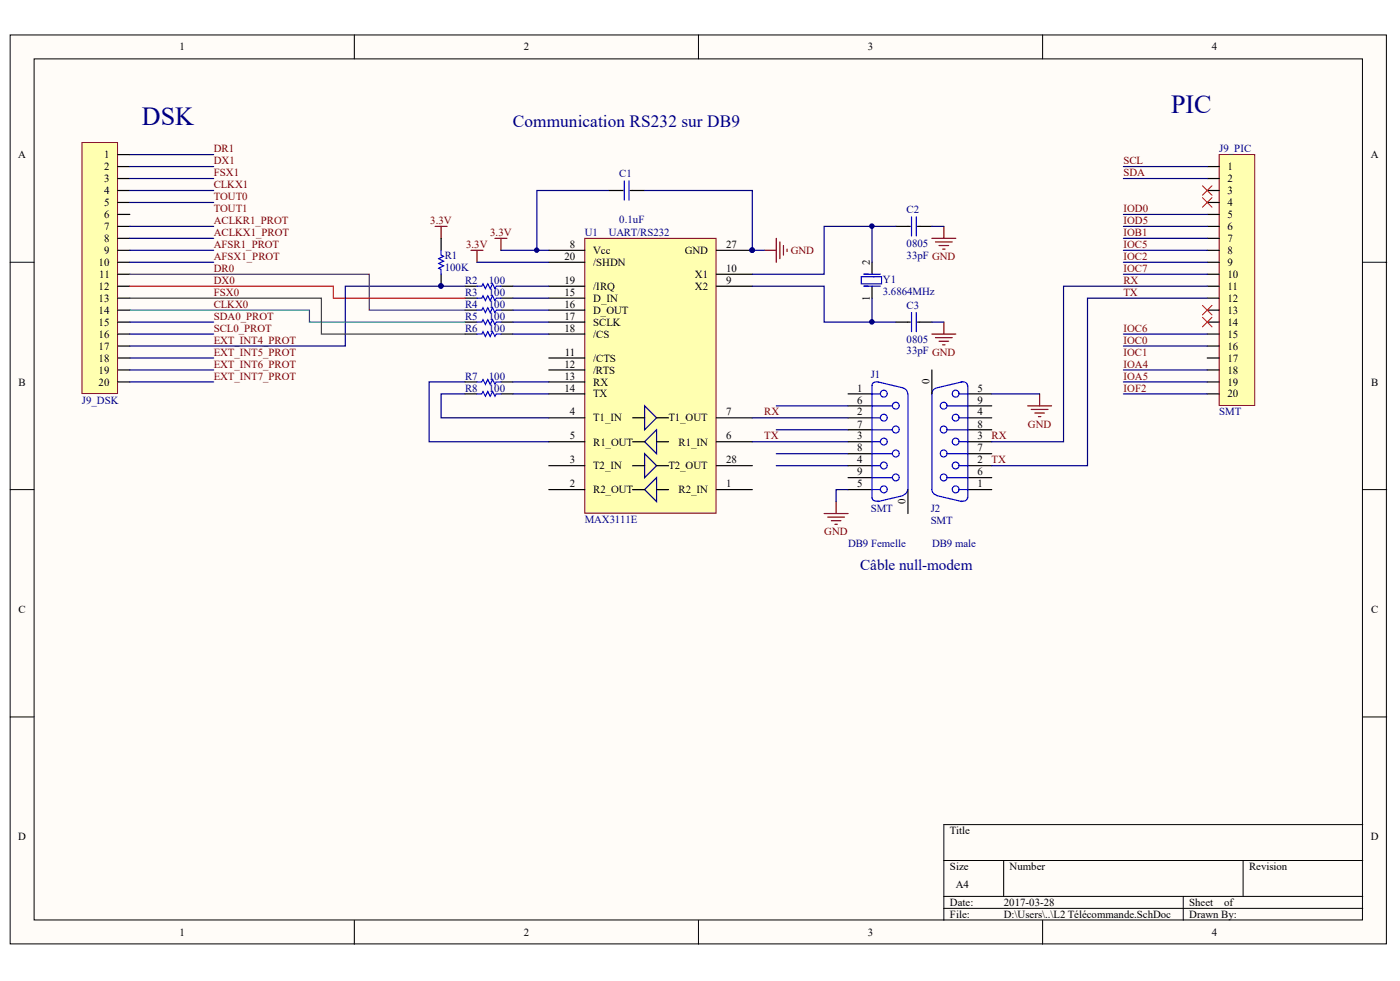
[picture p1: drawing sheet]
<svg xmlns="http://www.w3.org/2000/svg" width="291mm" height="204mm" viewBox="0 0 291 204" stroke-linecap="round" stroke-linejoin="round" font-family="sans-serif">
<g fill="#fffcf8" stroke="#000" stroke-width=".21">
<path d="M2.1 7.3h286.1v188.9h-286.1z"/>
<path d="M7.1 12.2h276.1v179h-276.1z"/>
</g>
<g fill="none" stroke="#000" stroke-width=".21">
<path d="M73.7 7.3v4.9M145.2 7.3v4.9M216.7 7.3v4.9M2.1 54.5h5M283.3 54.5h5M2.1 101.8h5M283.3 101.8h5M2.1 149h5M283.3 149h5M196.2 178.9h87.1M208.7 178.9v7.4M258.4 178.9v7.4"/>
<path d="M283.3 171.4h-87.1v19.9M73.7 191.3v5M145.2 191.3v5M196.2 186.3h87.1M196.2 188.8h87.1M216.7 191.3v5M246 186.3v5"/>
</g>
<path d="M17 29.6h7.4v52.2h-7.4z" fill="#ffffb0" stroke="#800000" stroke-width=".21"/>
<g fill="none" stroke="#000" stroke-width=".25">
<path d="M24.5 32.1h2.5M24.5 34.6h2.5M24.5 37.1h2.5M24.5 39.6h2.5M126.5 39.6h3M131 39.6h3M24.5 42.1h2.5M24.5 44.6h2.5M24.5 47.1h2.5M24.5 49.5h2.5M24.5 52h2.5M24.5 54.5h2.5"/>
<path d="M24.5 57h2.5M24.5 59.5h2.5M91.7 49.5v2.5M91.7 57v2.5M96.7 59.5h2.5M104.1 59.5h2.5M24.5 62h2.5M24.5 64.5h2.5M24.5 67h2.5M24.5 69.4h2.5M24.5 71.9h2.5M24.5 74.4h2.5"/>
<path d="M24.5 76.9h2.5M24.5 79.4h2.5M96.7 62h2.5M96.7 64.5h2.5M96.7 67h2.5M96.7 69.4h2.5M96.7 79.4h2.5M104.1 62h2.5M104.1 64.5h2.5M104.1 67h2.5M104.1 69.4h2.5M104.1 79.4h2.5"/>
<path d="M96.7 81.9h2.5M104.1 81.9h2.5"/>
</g>
<g fill="none" stroke="#000080" stroke-width=".25">
<path d="M27 32.1h17.4M27 34.6h17.4M27 37.1h17.4M27 39.6h17.4M27 47.1h17.4M27 49.5h17.4M27 54.5h17.4M27 52h17.4M27 42.1h17.4M27 76.9h17.4M27 79.4h17.4M27 74.4h17.4"/>
<path d="M27 67h17.4M27 69.4h17.4"/>
</g>
<g fill="none" stroke="#800000" stroke-width=".25">
<path d="M90.5 47.1h2.4M91.7 47.1v2.4M97.9 52h2.5M99.2 52v2.5M102.9 49.5h2.5M104.1 49.5v2.5M158.9 52h2.5M161.4 49.5v5M162.1 50.3v3.5M162.9 51v2M163.6 51.8v.5M193.7 49.5h5"/>
<path d="M194.5 50.3h3.5M195.2 51h2M196 51.8h.5M196.2 47.1v2.4M193.7 69.4h5M194.5 70.2h3.5M195.2 70.9h2M196 71.7h.5M196.2 67v2.4"/>
</g>
<path d="M129.8 37.6v4M130.8 37.6v4M91.7 52v1l.5 .3-1 .5 1 .5-1 .5 1 .5-1 .5 .5 .2v1M99.2 59.5h1l.2-.5 .5 1 .5-1 .5 1 .5-1 .5 1 .2-.5h1M99.2 62h1l.2-.5 .5 1 .5-1 .5 1 .5-1 .5 1 .2-.5h1M99.2 64.5h1l.2-.5 .5 1 .5-1 .5 1 .5-1 .5 1 .2-.5h1M99.2 67h1l.2-.5 .5 .9 .5-.9 .5 .9 .5-.9 .5 .9 .2-.4h1M99.2 69.4h1l.2-.5 .5 1 .5-1 .5 1 .5-1 .5 1 .2-.5h1M99.2 79.4h1l.2-.5 .5 1 .5-1 .5 1 .5-1 .5 1 .2-.5h1M99.2 81.9h1l.2-.5 .5 1 .5-1 .5 1 .5-1 .5 1 .2-.5h1" fill="none" stroke="#00f" stroke-width=".25"/>
<circle cx="91.7" cy="59.4" r=".47" fill="#000080" stroke="#000080" stroke-width=".21"/>
<path d="M121.6 49.5h27.3v57.2h-27.3z" fill="#ffffb0" stroke="#800000" stroke-width=".21"/>
<g fill="none" stroke="#000" stroke-width=".25">
<path d="M114.1 59.5h7.5M114.1 54.5h7.5M114.1 52h7.5M148.9 59.5h7.5M148.9 52h7.5M148.9 57h7.5M114.1 62h7.5M114.1 64.5h7.5M114.1 67h7.5M114.1 69.4h7.5M114.1 74.4h7.5M114.1 76.9h7.5"/>
<path d="M114.1 79.4h7.5M114.1 96.8h7.5M114.1 86.8h7.5M114.1 91.8h7.5M114.1 81.9h7.5M148.9 96.8h7.5M148.9 86.8h7.5M148.9 91.8h7.5M114.1 101.8h7.5M148.9 101.8h7.5"/>
</g>
<circle cx="156.4" cy="52" r=".46" fill="#000080" stroke="#000080" stroke-width=".21"/>
<path d="M134 84.4l2.5 2.4-2.5 2.5z" fill="#ffffb0" stroke="#000080" stroke-width=".25"/>
<path d="M131.5 86.8h2.5M136.5 86.8h2.5" fill="none" stroke="#000" stroke-width=".25"/>
<path d="M134 91.8l2.5-2.5v5z" fill="#ffffb0" stroke="#000080" stroke-width=".25"/>
<path d="M131.5 91.8h2.5M136.5 91.8h2.5" fill="none" stroke="#000" stroke-width=".25"/>
<path d="M134 94.3l2.5 2.5-2.5 2.5z" fill="#ffffb0" stroke="#000080" stroke-width=".25"/>
<path d="M131.5 96.8h2.5M136.5 96.8h2.5" fill="none" stroke="#000" stroke-width=".25"/>
<path d="M134 101.8l2.5-2.5v5z" fill="#ffffb0" stroke="#000080" stroke-width=".25"/>
<path d="M181.3 54.5v2.5M181.3 59.5v2.5M186.3 47.1h2.9M190.7 47.1h3M186.3 67h2.9M190.7 67h3M131.5 101.8h2.5M136.5 101.8h2.5" fill="none" stroke="#000" stroke-width=".25"/>
<g fill="#000080" stroke="#000080" stroke-width=".21">
<circle cx="156.4" cy="52" r=".46"/>
<circle cx="111.6" cy="52" r=".46"/>
<circle cx="181.2" cy="47" r=".47"/>
<circle cx="181.2" cy="66.9" r=".47"/>
</g>
<path d="M180.5 59.5h-1h3.5M180.5 57h-1h3.5M181.5 57.5h1.8v1.5h-4.3v-1.5h2.8M189.5 45.1v3.9M190.5 45.1v3.9M189.5 65v3.9M190.5 65v3.9" fill="none" stroke="#00f" stroke-width=".25"/>
<g fill="none" stroke="#000080" stroke-width=".25">
<path d="M126.5 39.6h-14.9v12.4M134 39.6h22.4v12.4h2.5M99.2 54.5h14.9M104.1 52h10M106.6 59.5h7.5M181.3 47.1v7.4M193.7 47.1h2.5M96.7 79.4h-7.5v12.4h24.9M106.6 67h7.5M106.6 62h7.5M106.6 64.5h7.5M106.6 69.4h7.5"/>
<path d="M106.6 79.4h7.5M181.3 62v5M193.7 67h2.5M96.7 81.9h-5v4.9h22.4M106.6 81.9h7.5"/>
</g>
<path d="M253.4 32.1h7.4v52.2h-7.4z" fill="#ffffb0" stroke="#800000" stroke-width=".21"/>
<g fill="none" stroke="#000" stroke-width=".25">
<path d="M251 34.6h2.4M251 37.1h2.4M251 39.6h2.4M251 42.1h2.4M251 44.6h2.4M251 47.1h2.4M251 49.5h2.4M251 52h2.4M251 54.5h2.4M251 57h2.4M251 59.5h2.4M193.7 76.9v5"/>
<path d="M251 62h2.4M251 64.5h2.4M251 67h2.4M251 69.4h2.4M251 71.9h2.4M251 74.4h2.4M251 76.9h2.4M251 79.4h2.4M176.3 81.9h5M176.3 86.8h5M176.3 91.8h5M176.3 96.8h5"/>
<path d="M176.3 84.4h5M176.3 89.3h5M176.3 94.3h5M176.3 99.3h5M201.2 81.9h5M201.2 86.8h5M201.2 91.8h5M201.2 96.8h5M201.2 84.4h5M201.2 89.3h5M201.2 94.3h5M201.2 99.3h5"/>
<path d="M251 81.9h2.4M176.3 101.8h5M188.7 101.8v4.9M201.2 101.8h5"/>
</g>
<g fill="none" stroke="#000080" stroke-width=".25">
<path d="M233.5 37.1h17.5M233.5 34.6h17.5M96.7 59.5h-24.9v12.4h-44.8M156.4 59.5h14.9v7.5h15M186.3 47.1h-15v9.9h-14.9M233.5 57h17.5M233.5 54.5h17.5M233.5 52h17.5M233.5 49.5h17.5M233.5 47.1h17.5M233.5 44.6h17.5M251 59.5h-29.9v32.3h-14.9"/>
<path d="M233.5 79.4h17.5M233.5 76.9h17.5M233.5 71.9h17.5M233.5 69.4h17.5M251 62h-24.9v34.8h-19.9M156.4 86.8h19.9M156.4 91.8h19.9M161.4 96.8h14.9M161.4 84.4h14.9M161.4 89.3h14.9M161.4 94.3h14.9M206.2 81.9h9.9"/>
<path d="M233.5 81.9h17.5M176.3 101.8h-2.5v2.5"/>
</g>
<path d="M250 38.6l2 2M252 38.6l-2 2M250 41.1l2 2M252 41.1l-2 2M250 66l2 1.9M250 63.5l2 2M252 66l-2 1.9M252 63.5l-2 2" fill="none" stroke="#f00" stroke-width=".21"/>
<path d="M27 59.5h42.3v2.5h27.4" fill="none" stroke="#f00" stroke-width=".25"/>
<path d="M27 57h49.8v7.5h19.9" fill="none" stroke="#800080" stroke-width=".25"/>
<path d="M27 64.5h37.3v2.5h32.4" fill="none" stroke="#008080" stroke-width=".25"/>
<path d="M27 62h39.8v7.4h29.9" fill="none" stroke="#323543" stroke-width=".25"/>
<path d="M213.6 84.4h5M214.4 85.1h3.5M215.1 85.9h2M215.9 86.6h.5M216.1 81.9v2.5M171.3 106.7h5M172.1 107.5h3.5M172.8 108.2h2M173.6 109h.5M173.8 104.3v2.4" fill="none" stroke="#800000" stroke-width=".25"/>
<g fill="none" stroke="#00f" stroke-width=".25">
<path d="M182.5 79.4l5.3 1.2M182.7 79.4a.91 .91 0 0 0-1.4 .8M199.8 79.4h.3a.87 .87 0 0 1 1 .8M199.9 79.4l-5.2 1.2M181.3 86.8h1.7M181.3 81.9h1.7M181.3 91.8h1.7M181.3 84.4h4.2M181.3 96.8h1.7M181.3 89.3h4.2M181.3 94.3h4.2M181.3 99.3h4.2"/>
<path d="M181.3 80.1v23.4M187.8 80.7a1.21 1.21 0 0 1 .9 1.2M188.7 81.9v19.9M194.6 80.7a1.21 1.21 0 0 0-.9 1.2v19.9a1.22 1.22 0 0 0 1 1.1M197 84.4h4.2M197 89.3h4.2M197 94.3h4.2M197 99.3h4.2M199.4 86.8h1.8M199.4 81.9h1.8M199.4 91.8h1.8M199.4 96.8h1.8"/>
<path d="M201.2 80.1v23.4M181.3 101.8h1.7M181.3 103.4a.97 .97 0 0 0 1.3 .7M187.8 103l-5.3 1.3M188.7 101.8a1.22 1.22 0 0 1-.9 1.1M194.7 103l5.2 1.3M199.4 101.8h1.8M201.1 103.4v.2a.94 .94 0 0 1-1.2 .5"/>
<circle cx="183.7" cy="81.8" r=".71"/>
<circle cx="183.7" cy="86.8" r=".71"/>
<circle cx="183.7" cy="91.8" r=".71"/>
<circle cx="183.7" cy="96.8" r=".71"/>
<circle cx="186.2" cy="94.3" r=".71"/>
<circle cx="186.2" cy="89.3" r=".71"/>
<circle cx="186.2" cy="84.3" r=".71"/>
<circle cx="186.2" cy="99.2" r=".71"/>
<circle cx="196.2" cy="94.3" r=".71"/>
<circle cx="196.2" cy="89.3" r=".71"/>
<circle cx="196.2" cy="84.3" r=".71"/>
<circle cx="196.2" cy="99.2" r=".71"/>
<circle cx="198.7" cy="81.8" r=".71"/>
<circle cx="198.7" cy="86.8" r=".71"/>
<circle cx="198.7" cy="91.8" r=".71"/>
<circle cx="198.7" cy="96.8" r=".71"/>
<circle cx="183.7" cy="101.7" r=".71"/>
<circle cx="198.7" cy="101.7" r=".71"/>
</g>
<g font-size="5.4" fill="#000080">
<text x="243.5" y="23.5">PIC</text>
<text x="29.5" y="26">DSK</text>
</g>
<text font-size="3.6" fill="#000080" x="106.6" y="26.4">Communication RS232 sur DB9</text>
<text font-size="3.2" fill="#000080" x="178.8" y="118.5">Câble null-modem</text>
<g font-size="2.3">
<text x="37.3" y="10.5">1</text>
<text x="108.9" y="10.5">2</text>
<text x="180.4" y="10.5">3</text>
<text x="251.9" y="10.5">4</text>
<text x="3.8" y="32.9">A</text>
<text x="21.6" y="32.9">1</text>
<text x="21.6" y="35.4">2</text>
<text x="255.2" y="35.4">1</text>
<text x="285" y="32.9">A</text>
<text x="21.6" y="37.9">3</text>
<text x="21.6" y="40.4">4</text>
<text x="255.2" y="37.9">2</text>
<text x="255.2" y="40.4">3</text>
<text x="21.6" y="42.9">5</text>
<text x="21.6" y="45.3">6</text>
<text x="21.6" y="47.8">7</text>
<text x="255.2" y="42.9">4</text>
<text x="255.2" y="45.3">5</text>
<text x="255.2" y="47.8">6</text>
<text x="21.6" y="50.3">8</text>
<text x="21.6" y="52.8">9</text>
<text x="118.5" y="51.6">8</text>
<text x="123.3" y="52.8">Vcc</text>
<text x="142.3" y="52.8">GND</text>
<text x="150.9" y="51.6">27</text>
<text x="255.2" y="50.3">7</text>
<text x="255.2" y="52.8">8</text>
<text x="20.5" y="55.3">10</text>
<text x="20.6" y="57.8">11</text>
<text x="117.3" y="59">19</text>
<text x="117.3" y="54">20</text>
<text x="123.3" y="55.3">/SHDN</text>
<text x="144.5" y="57.8">X1</text>
<text x="150.9" y="59">9</text>
<text x="150.9" y="56.5">10</text>
<text x="180.8" y="55" transform="rotate(-90 180.8 55)">2</text>
<text x="255.2" y="55.3">9</text>
<text x="255.2" y="57.8">10</text>
<text x="20.5" y="60.2">12</text>
<text x="20.5" y="62.8">13</text>
<text x="20.5" y="65.2">14</text>
<text x="117.3" y="61.5">15</text>
<text x="117.3" y="64">16</text>
<text x="123.3" y="62.8">D_IN</text>
<text x="123.3" y="65.2">D_OUT</text>
<text x="123.3" y="60.2">/IRQ</text>
<text x="144.5" y="60.2">X2</text>
<text x="180.8" y="62.6" transform="rotate(-90 180.8 62.6)">1</text>
<text x="255.2" y="60.2">11</text>
<text x="255.2" y="62.8">12</text>
<text x="255.2" y="65.2">13</text>
<text x="20.5" y="67.7">15</text>
<text x="20.5" y="70.2">16</text>
<text x="117.3" y="66.5">17</text>
<text x="117.3" y="69">18</text>
<text x="123.3" y="67.7">SCLK</text>
<text x="123.3" y="70.2">/CS</text>
<text x="255.2" y="67.7">14</text>
<text x="255.2" y="70.2">15</text>
<text x="20.5" y="72.7">17</text>
<text x="20.5" y="75.2">18</text>
<text x="20.5" y="77.7">19</text>
<text x="117.3" y="76.4">12</text>
<text x="117.4" y="74">11</text>
<text x="123.3" y="75.2">/CTS</text>
<text x="123.3" y="77.7">/RTS</text>
<text x="255.2" y="72.7">16</text>
<text x="255.2" y="75.2">17</text>
<text x="255.2" y="77.7">18</text>
<text x="3.9" y="80.1">B</text>
<text x="20.5" y="80.1">20</text>
<text x="117.3" y="78.9">13</text>
<text x="117.3" y="81.4">14</text>
<text x="123.3" y="80.1">RX</text>
<text x="123.3" y="82.6">TX</text>
<text x="178.2" y="81.4">1</text>
<text x="178.2" y="83.9">6</text>
<text x="193.3" y="79.9" transform="rotate(-90 193.3 79.9)">0</text>
<text x="203.2" y="81.4">5</text>
<text x="203.2" y="83.9">9</text>
<text x="255.2" y="80.1">19</text>
<text x="255.2" y="82.6">20</text>
<text x="285" y="80.1">B</text>
<text x="118.5" y="86.3">4</text>
<text x="123.3" y="87.6">T1_IN</text>
<text x="139" y="87.6">T1_OUT</text>
<text x="150.9" y="86.3">7</text>
<text x="178.2" y="86.3">2</text>
<text x="178.2" y="88.9">7</text>
<text x="203.2" y="86.3">4</text>
<text x="203.2" y="88.9">8</text>
<text x="118.5" y="91.3">5</text>
<text x="123.3" y="92.6">R1_OUT</text>
<text x="141.1" y="92.6">R1_IN</text>
<text x="150.9" y="91.3">6</text>
<text x="178.2" y="91.3">3</text>
<text x="178.2" y="93.8">8</text>
<text x="203.2" y="91.3">3</text>
<text x="203.2" y="93.8">7</text>
<text x="118.5" y="101.3">2</text>
<text x="118.5" y="96.3">3</text>
<text x="123.3" y="97.5">T2_IN</text>
<text x="139" y="97.5">T2_OUT</text>
<text x="150.9" y="96.3">28</text>
<text x="150.9" y="101.3">1</text>
<text x="178.2" y="96.3">4</text>
<text x="178.2" y="101.3">5</text>
<text x="178.2" y="98.8">9</text>
<text x="203.2" y="101.3">1</text>
<text x="203.2" y="96.3">2</text>
<text x="203.2" y="98.8">6</text>
<text x="123.3" y="102.5">R2_OUT</text>
<text x="141.1" y="102.5">R2_IN</text>
<text x="188.3" y="104.9" transform="rotate(-90 188.3 104.9)">0</text>
<text x="3.9" y="127.4">C</text>
<text x="285" y="127.4">C</text>
<text x="197.5" y="173.4">Title</text>
<text x="3.8" y="174.7">D</text>
<text x="285" y="174.7">D</text>
<text x="197.5" y="180.9">Size</text>
<text x="198.7" y="184.6">A4</text>
<text x="209.9" y="180.9">Number</text>
<text x="259.7" y="180.9">Revision</text>
<text x="197.5" y="188.3">Date:</text>
<text x="197.5" y="190.8">File:</text>
<text x="208.7" y="188.3">2017-03-28</text>
<text x="208.7" y="190.8">D:\Users\..\L2 Télécommande.SchDoc</text>
<text x="247.2" y="188.3">Sheet</text>
<text x="247.2" y="190.8">Drawn By:</text>
<text x="254.5" y="188.3">of</text>
<text x="37.3" y="194.5">1</text>
<text x="108.9" y="194.5">2</text>
<text x="180.4" y="194.5">3</text>
<text x="251.9" y="194.5">4</text>
</g>
<g font-size="2.3" fill="#800000">
<text x="44.4" y="31.7">DR1</text>
<text x="44.4" y="34.1">DX1</text>
<text x="233.6" y="34.1">SCL</text>
<text x="44.4" y="41.6">TOUT0</text>
<text x="44.4" y="39.1">CLKX1</text>
<text x="44.4" y="36.7">FSX1</text>
<text x="233.6" y="36.7">SDA</text>
<text x="44.4" y="44.1">TOUT1</text>
<text x="44.4" y="46.6">ACLKR1_PROT</text>
<text x="89.4" y="46.6">3.3V</text>
<text x="233.6" y="44.1">IOD0</text>
<text x="233.6" y="46.6">IOD5</text>
<text x="44.4" y="51.6">AFSR1_PROT</text>
<text x="44.4" y="49">ACLKX1_PROT</text>
<text x="96.9" y="51.6">3.3V</text>
<text x="101.9" y="49">3.3V</text>
<text x="164.4" y="52.8">GND</text>
<text x="233.6" y="49">IOB1</text>
<text x="233.6" y="51.6">IOC5</text>
<text x="44.4" y="54">AFSX1_PROT</text>
<text x="44.4" y="56.5">DR0</text>
<text x="44.4" y="59">DX0</text>
<text x="233.6" y="54">IOC2</text>
<text x="233.6" y="56.5">IOC7</text>
<text x="233.6" y="59">RX</text>
<text x="44.4" y="61.5">FSX0</text>
<text x="44.4" y="64">CLKX0</text>
<text x="233.6" y="61.5">TX</text>
<text x="44.4" y="69">SCL0_PROT</text>
<text x="44.4" y="71.4">EXT_INT4_PROT</text>
<text x="44.4" y="66.5">SDA0_PROT</text>
<text x="233.6" y="71.4">IOC0</text>
<text x="233.6" y="69">IOC6</text>
<text x="44.4" y="76.4">EXT_INT6_PROT</text>
<text x="44.4" y="74">EXT_INT5_PROT</text>
<text x="233.6" y="74">IOC1</text>
<text x="233.6" y="76.4">IOA4</text>
<text x="44.4" y="78.9">EXT_INT7_PROT</text>
<text x="233.6" y="81.4">IOF2</text>
<text x="233.6" y="78.9">IOA5</text>
<text x="158.9" y="86.3">RX</text>
<text x="213.7" y="88.9">GND</text>
<text x="158.9" y="91.3">TX</text>
<text x="206.2" y="91.3">RX</text>
<text x="206.2" y="96.3">TX</text>
<text x="171.4" y="111.3">GND</text>
</g>
<g font-size="2.3" fill="#000080">
<text x="253.5" y="31.7">J9_PIC</text>
<text x="128.7" y="36.9">C1</text>
<text x="128.7" y="46.3">0.1uF</text>
<text x="188.5" y="44.3">C2</text>
<text x="92.5" y="53.8">R1</text>
<text x="121.6" y="49">U1</text>
<text x="126.6" y="49">UART/RS232</text>
<text x="188.5" y="51.3">0805</text>
<text x="188.5" y="53.8">33pF GND</text>
<text x="92.5" y="56.3">100K</text>
<text x="96.7" y="59">R2</text>
<text x="101.6" y="59">100</text>
<text x="183.5" y="58.8">Y1</text>
<text x="96.7" y="61.5">R3</text>
<text x="96.7" y="64">R4</text>
<text x="101.6" y="61.5">100</text>
<text x="101.6" y="64">100</text>
<text x="183.5" y="61.2">3.6864MHz</text>
<text x="188.5" y="64.2">C3</text>
<text x="96.7" y="66.5">R5</text>
<text x="96.7" y="69">R6</text>
<text x="101.6" y="66.5">100</text>
<text x="101.6" y="69">100</text>
<text x="188.5" y="71.2">0805</text>
<text x="188.5" y="73.7">33pF GND</text>
<text x="17" y="83.9">J9_DSK</text>
<text x="96.7" y="81.4">R8</text>
<text x="96.7" y="78.9">R7</text>
<text x="101.6" y="81.4">100</text>
<text x="101.6" y="78.9">100</text>
<text x="181" y="78.7">J1</text>
<text x="253.5" y="86.3">SMT</text>
<text x="181" y="106.5">SMT</text>
<text x="193.5" y="106.5">J2</text>
<text x="121.6" y="108.7">MAX3111E</text>
<text x="176.3" y="113.7">DB9 Femelle</text>
<text x="193.5" y="109">SMT</text>
<text x="193.8" y="113.7">DB9 male</text>
</g>
</svg>
